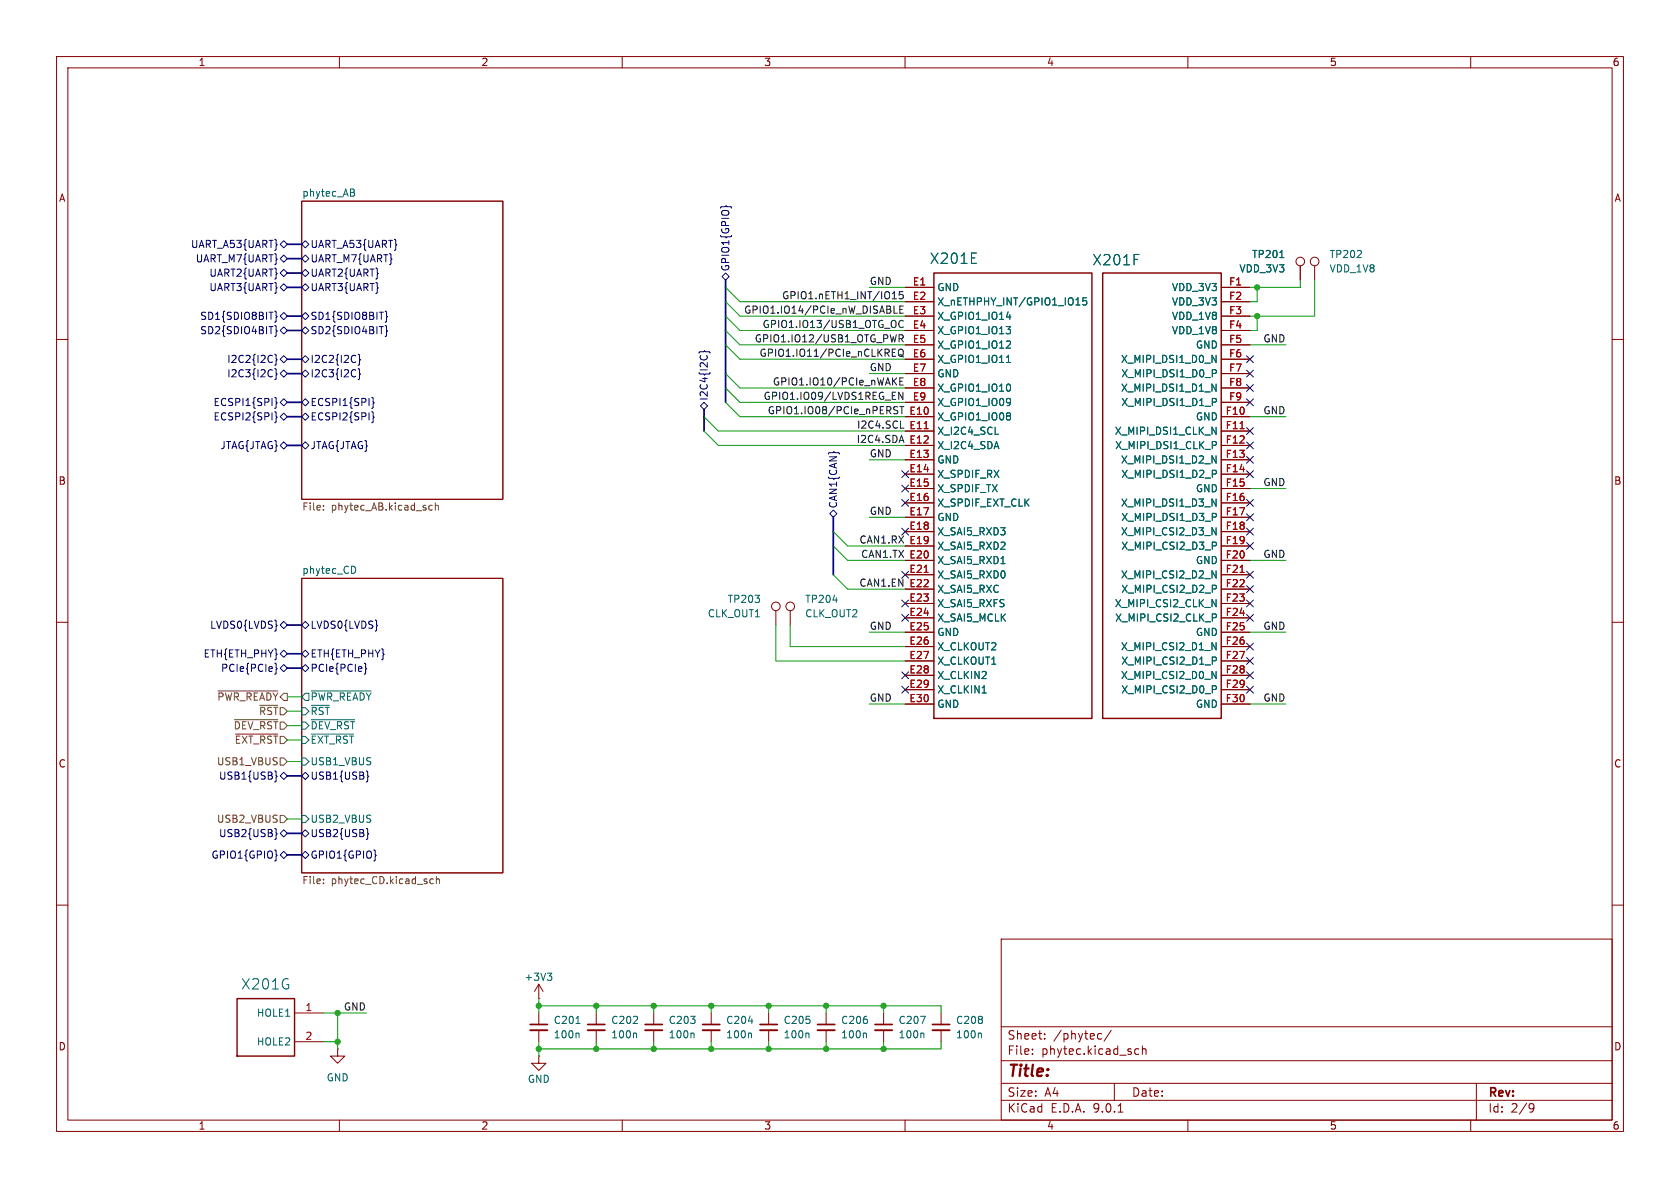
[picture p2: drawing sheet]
<svg xmlns="http://www.w3.org/2000/svg" width="297mm" height="210mm" viewBox="0 0 297 210" stroke-linecap="round" stroke-linejoin="round" font-family="sans-serif">
<g fill="none" stroke="#840000" stroke-width=".18">
<path d="M10 10h277v190h-277zM12 12h273v186h-273zM60 10v2M110 10v2M160 10v2M210 10v2M260 10v2M53.3 35.6h35.6v52.7h-35.6zM160 50.8h5.1M160 53.3h5.1M160 55.9h5.1M160 58.4h5.1"/>
<path d="M215.9 50.8h5.1M215.9 53.3h5.1M215.9 55.9h5.1M215.9 58.4h5.1M229.9 47v2.5M232.4 47v2.5M10 60h2M160 61h5.1M160 63.5h5.1M160 66h5.1M160 68.6h5.1M160 71.1h5.1"/>
<path d="M160 73.7h5.1M160 76.2h5.1M160 78.7h5.1M215.9 61h5.1M215.9 63.5h5.1M215.9 66h5.1M215.9 68.6h5.1M215.9 71.1h5.1M215.9 73.7h5.1M215.9 76.2h5.1M215.9 78.7h5.1M285 60h2"/>
<path d="M160 81.3h5.1M160 83.8h5.1M160 86.4h5.1M160 88.9h5.1M160 91.4h5.1M160 94h5.1M160 96.5h5.1M160 99.1h5.1M215.9 81.3h5.1M215.9 83.8h5.1M215.9 86.4h5.1M215.9 88.9h5.1"/>
<path d="M215.9 91.4h5.1M215.9 94h5.1M215.9 96.5h5.1M215.9 99.1h5.1M10 110h2M53.3 102.2h35.6v52.1h-35.6zM137.2 108v2.5M139.7 108v2.5M160 101.6h5.1M160 104.1h5.1M160 106.7h5.1M160 109.2h5.1"/>
<path d="M160 111.8h5.1M160 114.3h5.1M160 116.8h5.1M160 119.4h5.1M215.9 101.6h5.1M215.9 104.1h5.1M215.9 106.7h5.1M215.9 109.2h5.1M215.9 111.8h5.1M215.9 114.3h5.1M215.9 116.8h5.1M215.9 119.4h5.1"/>
<path d="M285 110h2M160 121.9h5.1M160 124.5h5.1M215.9 121.9h5.1M215.9 124.5h5.1M10 160h2M52.1 179.1h5M95.2 176.5h.1M95.2 174l-.7 1.3M95.2 174l.8 1.3M95.2 174v2.5M95.2 179.1v2"/>
<path d="M105.4 179.1v2M115.6 179.1v2M125.7 179.1v2M135.9 179.1v2M146 179.1v2M156.2 179.1v2M166.4 179.1v2M177 166h108v32h-108zM285 160h2M52.1 184.2h5M59.7 185.4v1.3h1.3l-1.3 1.3-1.3-1.3h1.3M59.7 185.4h.1"/>
<path d="M60 198v2M95.2 186.7v1.3h1.3l-1.3 1.2-1.2-1.2h1.2M95.2 186.7h.1M95.2 182.1v2.1M105.4 182.1v2.1M110 198v2M115.6 182.1v2.1M125.7 182.1v2.1M135.9 182.1v2.1M146 182.1v2.1M156.2 182.1v2.1M160 198v2"/>
<path d="M166.4 182.1v2.1M177 194.5h108M177 191.5h108M177 187.5h108M177 181.5h108M182.5 186.3v.1M182.5 185.5v.1M184.7 183.6v.1M184.7 182.8v.1M194.2 183.6h.5M194.2 182.8h.5M196.5 182.1l-1.3 2"/>
<path d="M197 191.5v3M197.7 196.6h.8M200.7 186.3l.2 .1 .4-.1M201.3 185.5l-.4-.1-.2 .1M202 185.5l.2-.1 .3 .1 .1 .9M202 184.9v1.5M210 198v2M260 198v2M261 191.5v6.5M270.6 195.1l.5 .1a.99 .99 0 0 1-.4 1.4h-.2M271.2 195.7l-.3 .3h-.3"/>
<circle cx="229.9" cy="46.2" r=".76"/>
<circle cx="232.4" cy="46.2" r=".76"/>
<circle cx="137.2" cy="107.2" r=".76"/>
<circle cx="139.7" cy="107.2" r=".76"/>
</g>
<g fill="none" stroke="#000084" stroke-width=".18">
<path d="M128.2 36.5l.2-.1 .1 .1M48.6 55l.2 .2v.6l.2 .2-.2 .2v.6l-.2 .1M48.6 57.5l.2 .2v.6l.2 .2-.2 .2v.6l-.2 .2M49.5 55.9l.7-.7 .6 .7-.6 .6zM49.5 58.4l.7-.6 .6 .6-.6 .7zM49.5 45.7l.7-.6 .6 .6-.6 .7zM49.5 50.8l.7-.6 .6 .6-.6 .6zM49.5 48.3l.7-.7 .6 .7-.6 .6zM50.2 42.5l.6 .7-.6 .6-.7-.6zM53.3 55.9l.7-.7 .6 .7-.6 .6zM53.3 50.8l.7-.6 .6 .6-.6 .6zM53.3 48.3l.7-.7 .6 .7-.6 .6z"/>
<path d="M53.3 58.4l.7-.6 .6 .6-.6 .7zM53.3 45.7l.7-.6 .6 .6-.6 .7zM54 42.5l.6 .7-.6 .6-.7-.6zM68.1 55l.2 .2v.6l.2 .2-.2 .2v.6l-.2 .1M68.1 57.5l.2 .2v.6l.2 .2-.2 .2v.6l-.2 .2M128.3 48.3l.6 .6-.6 .6-.7-.6zM48.6 65.2l.2 .1v.7l.2 .1-.2 .2v.6l-.2 .2M48.6 62.6l.2 .2v.6l.2 .2-.2 .2v.6l-.2 .2M48.6 72.8l.2 .2v.6l.2 .2-.2 .1v.6l-.2 .2M48.6 70.2l.2 .2v.6l.2 .2-.2 .2v.6l-.2 .2M49.5 66l.7-.6 .6 .6-.6 .7zM49.5 78.7l.7-.6 .6 .6-.6 .7z"/>
<path d="M49.5 71.1l.7-.6 .6 .6-.6 .7zM49.5 73.7l.7-.7 .6 .7-.6 .6zM50.2 62.9l.6 .6-.6 .6-.7-.6zM53.3 66l.7-.6 .6 .6-.6 .7zM53.3 78.7l.7-.6 .6 .6-.6 .7zM53.3 73.7l.7-.7 .6 .7-.6 .6zM53.3 71.1l.7-.6 .6 .6-.6 .7zM54 62.9l.6 .6-.6 .6-.7-.6zM63.3 65.2l.2 .1v.7l.2 .1-.2 .2v.6l-.2 .2M63.3 62.6l.2 .2v.6l.2 .2-.2 .2v.6l-.2 .2M65.7 72.8l.3 .2v.6l.1 .2-.1 .1v.6l-.3 .2M65.7 70.2l.3 .2v.6l.1 .2-.1 .2v.6l-.3 .2"/>
<path d="M123.6 62.4l.2-.2h.6l.2-.2 .1 .2h.6l.2 .2M123.8 71.8l.7-.7 .6 .7-.6 .6zM220.4 65.4l1.2 1.2M220.4 78.1l1.2 1.2M220.4 70.5l1.2 1.2M220.4 68l1.2 1.2M220.4 75.6l1.2 1.2M220.4 62.9l1.2 1.2M221.6 65.4l-1.2 1.2M221.6 78.1l-1.2 1.2M221.6 70.5l-1.2 1.2M221.6 68l-1.2 1.2"/>
<path d="M221.6 75.6l-1.2 1.2M221.6 62.9l-1.2 1.2M146.7 90.8l.6-.6 .7 .6-.7 .6zM159.4 83.2l1.2 1.2M159.4 93.4l1.2 1.2M159.4 88.3l1.2 1.2M159.4 85.8l1.2 1.2M160.6 83.2l-1.2 1.2M160.6 93.4l-1.2 1.2M160.6 88.3l-1.2 1.2M160.6 85.8l-1.2 1.2M220.4 80.7l1.2 1.2"/>
<path d="M220.4 93.4l1.2 1.2M220.4 95.9l1.2 1.2M220.4 90.8l1.2 1.2M220.4 88.3l1.2 1.2M220.4 83.2l1.2 1.2M221.6 80.7l-1.2 1.2M221.6 93.4l-1.2 1.2M221.6 95.9l-1.2 1.2M221.6 90.8l-1.2 1.2M221.6 88.3l-1.2 1.2M221.6 83.2l-1.2 1.2M48.8 117.3v.7l.2 .2-.2 .2v.6l-.2 .2"/>
<path d="M48.9 110.5l.1 .1h-.1M49.5 110.5l.7-.6 .6 .6-.6 .6zM49.5 115.6l.7-.7 .6 .7-.6 .6zM50.2 117.5l.6 .6-.6 .6-.7-.6zM53.3 115.6l.7-.7 .6 .7-.6 .6zM53.3 110.5l.7-.6 .6 .6-.6 .6zM54 117.5l.6 .6-.6 .6-.7-.6zM64.6 117.3v.7l.2 .2-.2 .2v.6l-.2 .2M66.6 110.5l.2 .1h-.2M159.4 118.8l1.2 1.2M159.4 106.1l1.2 1.2M159.4 101l1.2 1.2"/>
<path d="M159.4 108.6l1.2 1.2M160.6 118.8l-1.2 1.2M160.6 106.1l-1.2 1.2M160.6 101l-1.2 1.2M160.6 108.6l-1.2 1.2M220.4 103.5l1.2 1.2M220.4 108.6l1.2 1.2M220.4 106.1l1.2 1.2M220.4 118.8l1.2 1.2M220.4 101l1.2 1.2M220.4 116.2l1.2 1.2M220.4 113.7l1.2 1.2"/>
<path d="M221.6 103.5l-1.2 1.2M221.6 108.6l-1.2 1.2M221.6 106.1l-1.2 1.2M221.6 118.8l-1.2 1.2M221.6 101l-1.2 1.2M221.6 116.2l-1.2 1.2M221.6 113.7l-1.2 1.2M48.6 136.3l.2 .2v.6l.2 .2-.2 .1v.6l-.2 .2M49.5 137.2l.7-.7 .6 .7-.6 .6zM53.3 137.2l.7-.7 .6 .7-.6 .6zM64.8 136.3l.2 .2v.6l.2 .2-.2 .1v.6l-.2 .2M159.4 121.3l1.2 1.2"/>
<path d="M160.6 121.3l-1.2 1.2M220.4 121.3l1.2 1.2M221.6 121.3l-1.2 1.2M48.6 146.4l.2 .2v.6l.2 .2-.2 .2v.6l-.2 .2M48.8 151l.2 .2-.2 .2M49.5 151.1l.7-.6 .6 .6-.6 .7zM49.5 147.3l.7-.6 .6 .6-.6 .7zM53.3 151.1l.7-.6 .6 .6-.6 .7zM53.3 147.3l.7-.6 .6 .6-.6 .7zM64.8 146.4l.2 .2v.6l.2 .2-.2 .2v.6l-.2 .2M66.3 151l.2 .2-.2 .2"/>
</g>
<g fill="none" stroke="#006464" stroke-width=".18">
<path d="M62.4 33.4l.2 .3-.2 .3 .2 .1 .1 .3-.2 .3h-.5M177.9 57.7h.8l-.5 .5M177.9 56h.8M178.5 58.3l.2 .2-.2 .4M192.1 52.6h-.6l-.1 .7 .2-.2 .4 .1 .1 .2v.4l-.2 .1-.5-.1M226.3 45.5h.7M175.9 76.8h.6M177.9 64.1h.8M178.2 63l.1-.2v1.3M178.5 60.3l.2 .2-.1 .3-.7 .7h.8M178.5 68l.2 .4-.2 .6M178.5 70.5l.1 .1a1.07 1.07 0 0 1-.1 1"/>
<path d="M178.5 73l.2 .2-.2 .3M178.5 73.6l.2 .2-.2 .4M178.7 71l-.2 .2M214.3 62.8l.7 1.3v-1.3M214.3 67.9l.7 1.3v-1.3M214.3 75.5l.7 1.3v-1.3M214.3 65.3h.5l.2 .3-.1 .4h-.6M214.3 70.4h.5l.2 .3-.1 .3-.6 .1M214.8 78l.2 .3v.3l-.2 .1M177 99.6h.7M214.3 80.6l.7 1.3v-1.3M214.3 88.2l.7 1.3v-1.3"/>
<path d="M214.3 93.3l.7 1.3v-1.3M214.3 83.1h.5l.2 .3-.1 .3-.6 .1M214.3 90.7h.5l.2 .3-.1 .4h-.6M214.3 95.8h.5l.2 .3-.1 .3-.6 .1M62.5 100.1a.68 .68 0 0 1 .4 .6 .68 .68 0 0 1-.4 .7M147.2 106.1h.8M214.3 100.9l.7 1.3v-1.3M214.3 106l.7 1.3v-1.3M214.3 113.6l.7 1.3v-1.3M214.3 118.7l.7 1.3v-1.3M214.3 103.4h.5l.2 .3-.1 .4h-.6M214.3 116.1h.5l.2 .3-.1 .4h-.6"/>
<path d="M214.8 108.5l.2 .3v.3l-.2 .1M53.3 134h.7l.6 .6-.6 .7h-.7zM53.3 125.1h.7l.6 .6-.6 .7h-.7zM53.3 127.6h.7l.6 .7-.6 .6h-.7zM53.3 130.2h.7l.6 .6-.6 .6h-.7zM54 122.6h.6v1.2h-.6l-.7-.6zM55 122.1h10.6M55 124.7h3.2M55 127.2h7.7M55 129.8h7.5M173.6 122.5h.8M214.3 121.2h.5l.2 .3-.1 .3-.6 .1"/>
<path d="M53.3 144.1h.7l.6 .7-.6 .6h-.7zM96.8 172h.7l-.4 .5M97.3 172.5l.2 .3v.3l-.2 .2M162.7 179.7h.9l-.6 1.2M101.8 180.9h.8M102.2 182.6l.2 .2v.7M112.4 182.6l.1 .2v.7M122.5 182.6l.2 .2v.7M132.3 180.5h.8M132.7 182.6l.2 .2v.7M142.8 182.6l.2 .2v.7M153 182.6l.2 .2v.7"/>
<path d="M163.2 182.6l.1 .2v.7M173.3 182.6l.2 .2v.7"/>
</g>
<g fill="none" stroke="#725600" stroke-width=".18">
<path d="M57.2 89.4v.1M57.2 90.1v.1M75.9 90.1h.5M75.9 89.4h.5M77 89.4l.1-.1 .3 .1 .1 .8M77 88.9v1.3M38.5 122.1h10.6M41.4 127.2h7.7M41.6 129.8h7.5M45.9 124.7h3.2M49.5 134h.7l.6 .6-.6 .7h-.7zM49.5 144.1h.7l.6 .7-.6 .6h-.7z"/>
<path d="M57.2 156.1v.1M57.2 155.4v.1M76.1 156.2h.5M76.1 155.4h.5M77.1 155.5l.2-.1h.3l.1 .8M77.1 154.9v1.3"/>
</g>
<path d="M93.7 181.1h3.1M103.9 181.1h3M114 181.1h3.1M124.2 181.1h3.1M134.4 181.1h3M144.5 181.1h3.1M154.7 181.1h3M164.8 181.1h3.1" fill="none" stroke="#840000" stroke-width=".3"/>
<path d="M93.7 182.1h3.1M103.9 182.1h3M114 182.1h3.1M124.2 182.1h3.1M134.4 182.1h3M144.5 182.1h3.1M154.7 182.1h3M164.8 182.1h3.1" fill="none" stroke="#840000" stroke-width=".33"/>
<path d="M165.1 48.3h27.9v78.7h-27.9zM194.9 48.3h21v78.7h-21zM41.9 176.5h10.2v10.2h-10.2z" fill="none" stroke="#840000" stroke-width=".25"/>
<path d="M163.4 75.8h.7M219.2 75.8h.8M163.4 101.2h.7M219.2 101.2h.8" fill="none" stroke="#a90000" stroke-width=".18"/>
<g fill="none" stroke="#0f0f0f" stroke-width=".18">
<path d="M157.7 52.8h.8M158 55.4h.6M159 59.8h.6l.1-.2-.1-.3-.6-.1v1.2M159.1 54.7h.4M159.3 59.8l.4 .6M159.6 51.6h-.6v.6l.1-.2 .5 .1 .1 .2-.1 .4-.2 .1-.4-.1M159.7 56.8a.6 .6 0 0 0-.9 .4 .6 .6 0 0 0 .6 .7l.3-.1M159.7 54.1h-.6v1.3h.6M157.7 62.3h.5M157.7 63h.6M157.7 61.7h.6M158 67.3l.5 .8"/>
<path d="M158.2 72.5l.4 .1 .1 .3-.2 .2h-.3M158.2 71.9h.5M158.5 66.8l-.7 .7M158.9 61.9l.2-.2a.43 .43 0 0 1 .6 .4v.5a.42 .42 0 0 1-.4 .4 .42 .42 0 0 1-.5-.4zM159.1 62.7l.6 .4M159.1 71.9h.7M159.1 67.4h.4M159.2 75.7h.6M159.4 71.9v1.2M159.6 69.3v1.3l-.7-1.3v1.3M159.7 66.8h-.6v1.3h.6"/>
</g>
<g fill="none" stroke="#000084" stroke-width=".3">
<path d="M50.8 45.7h2.5M50.8 50.8h2.5M50.8 58.4h2.5M50.8 55.9h2.5M50.8 43.2h2.5M50.8 48.3h2.5M128.3 49.5v21.6M50.8 66h2.5M50.8 63.5h2.5M50.8 78.7h2.5M50.8 71.1h2.5M50.8 73.7h2.5"/>
<path d="M124.5 72.4v3.8M147.3 91.4v10.2M50.8 118.1h2.5M50.8 110.5h2.5M50.8 115.6h2.5M50.8 137.2h2.5M50.8 151.1h2.5M50.8 147.3h2.5"/>
</g>
<g fill="none" stroke="#009600" stroke-width=".18">
<path d="M128.3 53.3l2.5 2.6h29.2M128.3 55.9l2.5 2.5h29.2M128.3 58.4l2.5 2.6h29.2M128.3 50.8l2.5 2.5h29.2M153.7 50.8h6.3M222.2 55.9v2.5h-1.2M222.2 50.8v2.5h-1.2M229.9 49.5v1.3h-8.9M232.4 49.5v6.4h-11.4M124.5 73.7l2.5 2.5h33M124.5 76.2l2.5 2.5h33M128.3 66l2.5 2.6h29.2"/>
<path d="M128.3 68.6l2.5 2.5h29.2M128.3 71.1l2.5 2.6h29.2M128.3 61l2.5 2.5h29.2M153.7 66h6.3M221 61h6.3M221 73.7h6.3M147.3 96.5l2.6 2.6h10.1M147.3 94l2.6 2.5h10.1M153.7 91.4h6.3M153.7 81.3h6.3M221 99.1h6.3M221 86.4h6.3"/>
<path d="M137.2 110.5v6.3h22.8M139.7 110.5v3.8h20.3M147.3 101.6l2.6 2.5h10.1M153.7 111.8h6.3M221 111.8h6.3M50.8 134.6h2.5M50.8 125.7h2.5M50.8 123.2h2.5M50.8 128.3h2.5M50.8 130.8h2.5M153.7 124.5h6.3M221 124.5h6.3"/>
<path d="M50.8 144.8h2.5M57.1 179.1h7.7M59.7 179.1v6.3M95.2 176.5v2.6M95.2 177.8h71.2v1.3M105.4 177.8v1.3M115.6 177.8v1.3M125.7 177.8v1.3M135.9 177.8v1.3M146 177.8v1.3M156.2 177.8v1.3M57.1 184.2h2.6"/>
<path d="M95.2 184.2v2.5M105.4 184.2v1.2M115.6 184.2v1.2M125.7 184.2v1.2M135.9 184.2v1.2M146 184.2v1.2M156.2 184.2v1.2M166.4 184.2v1.2h-71.2"/>
</g>
<g fill="#009600" stroke="#009600" stroke-width=".18">
<circle cx="222.2" cy="50.8" r=".46"/>
<circle cx="222.2" cy="55.9" r=".46"/>
<circle cx="156.2" cy="177.8" r=".46"/>
<circle cx="146" cy="177.8" r=".46"/>
<circle cx="59.7" cy="184.2" r=".46"/>
<circle cx="95.2" cy="185.4" r=".46"/>
<circle cx="105.4" cy="177.8" r=".46"/>
<circle cx="115.6" cy="177.8" r=".46"/>
<circle cx="115.6" cy="185.4" r=".46"/>
<circle cx="105.4" cy="185.4" r=".46"/>
<circle cx="95.2" cy="177.8" r=".46"/>
<circle cx="59.7" cy="179.1" r=".46"/>
<circle cx="135.9" cy="185.4" r=".46"/>
<circle cx="135.9" cy="177.8" r=".46"/>
<circle cx="146" cy="185.4" r=".46"/>
<circle cx="156.2" cy="185.4" r=".46"/>
<circle cx="125.7" cy="185.4" r=".46"/>
<circle cx="125.7" cy="177.8" r=".46"/>
</g>
<text font-size="2.8" fill="#840000" x="178" y="190.9">Title:</text>
<g font-size="2.5" fill="#006464">
<text x="164.3" y="46.9">X201E</text>
<text x="193" y="47.1">X201F</text>
<text x="42.5" y="175.1">X201G</text>
</g>
<g font-size="2.1" fill="#840000">
<text x="178" y="184">Sheet:</text>
<text x="186.2" y="184">/phytec/</text>
<text x="178" y="186.7">File:</text>
<text x="184.1" y="186.7">phytec.kicad_sch</text>
<text x="178" y="196.9">KiCad</text>
<text x="178" y="194.1">Size:</text>
<text x="184.7" y="194.1">A4</text>
<text x="185.7" y="196.9">E.D.A.</text>
<text x="193.3" y="196.9">9.0.1</text>
<text x="200" y="194.1">Date:</text>
<text x="263" y="194.3">Rev:</text>
<text x="263" y="196.9">Id:</text>
<text x="267.1" y="196.9">2/9</text>
</g>
<g font-size="1.8" fill="#840000">
<text x="35" y="11.9">1</text>
<text x="85" y="11.9">2</text>
<text x="135" y="11.9">3</text>
<text x="185" y="11.9">4</text>
<text x="235" y="11.9">5</text>
<text x="285" y="11.9">6</text>
<text x="10.3" y="35.9">A</text>
<text x="285.3" y="35.9">A</text>
<text x="10.3" y="85.9">B</text>
<text x="285.3" y="85.9">B</text>
<text x="10.3" y="135.9">C</text>
<text x="285.3" y="135.9">C</text>
<text x="10.3" y="185.9">D</text>
<text x="285.3" y="185.9">D</text>
<text x="35" y="199.9">1</text>
<text x="85" y="199.9">2</text>
<text x="135" y="199.9">3</text>
<text x="185" y="199.9">4</text>
<text x="235" y="199.9">5</text>
<text x="285" y="199.9">6</text>
</g>
<g font-size="1.8" fill="#006464">
<text x="53.3" y="34.8">phytec_AB</text>
<text x="221.3" y="45.8">TP201</text>
<text x="235" y="45.8">TP202</text>
<text x="165.6" y="51.7">GND</text>
<text x="207.1" y="51.7">VDD_3V3</text>
<text x="219" y="48.4">VDD_3V3</text>
<text x="235" y="48.4">VDD_1V8</text>
<text x="165.6" y="54.2">X_nETHPHY_INT/GPIO1_IO15</text>
<text x="165.6" y="56.7">X_GPIO1_IO14</text>
<text x="165.6" y="59.3">X_GPIO1_IO13</text>
<text x="207.1" y="54.2">VDD_3V3</text>
<text x="207.1" y="56.7">VDD_1V8</text>
<text x="207.1" y="59.3">VDD_1V8</text>
<text x="165.6" y="61.8">X_GPIO1_IO12</text>
<text x="165.6" y="64.4">X_GPIO1_IO11</text>
<text x="198.1" y="64.4">X_MIPI_DSI1_D0_N</text>
<text x="211.3" y="61.8">GND</text>
<text x="165.6" y="66.9">GND</text>
<text x="165.6" y="69.4">X_GPIO1_IO10</text>
<text x="165.6" y="72">X_GPIO1_IO09</text>
<text x="198.1" y="69.4">X_MIPI_DSI1_D1_N</text>
<text x="198.1" y="66.9">X_MIPI_DSI1_D0_P</text>
<text x="198.1" y="72">X_MIPI_DSI1_D1_P</text>
<text x="165.6" y="74.5">X_GPIO1_IO08</text>
<text x="165.6" y="77.1">X_I2C4_SCL</text>
<text x="197" y="77.1">X_MIPI_DSI1_CLK_N</text>
<text x="211.3" y="74.5">GND</text>
<text x="165.6" y="79.6">X_I2C4_SDA</text>
<text x="165.6" y="82.1">GND</text>
<text x="197" y="79.6">X_MIPI_DSI1_CLK_P</text>
<text x="198.1" y="82.1">X_MIPI_DSI1_D2_N</text>
<text x="165.6" y="84.7">X_SPDIF_RX</text>
<text x="165.6" y="87.2">X_SPDIF_TX</text>
<text x="165.6" y="89.8">X_SPDIF_EXT_CLK</text>
<text x="198.1" y="89.8">X_MIPI_DSI1_D3_N</text>
<text x="198.1" y="84.7">X_MIPI_DSI1_D2_P</text>
<text x="211.3" y="87.2">GND</text>
<text x="165.6" y="92.3">GND</text>
<text x="165.6" y="94.8">X_SAI5_RXD3</text>
<text x="198.1" y="94.8">X_MIPI_CSI2_D3_N</text>
<text x="198.1" y="92.3">X_MIPI_DSI1_D3_P</text>
<text x="53.3" y="101.5">phytec_CD</text>
<text x="165.6" y="97.4">X_SAI5_RXD2</text>
<text x="165.6" y="99.9">X_SAI5_RXD1</text>
<text x="198.1" y="97.4">X_MIPI_CSI2_D3_P</text>
<text x="211.3" y="99.9">GND</text>
<text x="128.5" y="106.8">TP203</text>
<text x="142.2" y="106.8">TP204</text>
<text x="165.6" y="102.5">X_SAI5_RXD0</text>
<text x="165.6" y="105">X_SAI5_RXC</text>
<text x="165.6" y="107.5">X_SAI5_RXFS</text>
<text x="197" y="107.5">X_MIPI_CSI2_CLK_N</text>
<text x="198.1" y="102.5">X_MIPI_CSI2_D2_N</text>
<text x="198.1" y="105">X_MIPI_CSI2_D2_P</text>
<text x="125" y="109.3">CLK_OUT1</text>
<text x="142.2" y="109.3">CLK_OUT2</text>
<text x="165.6" y="110.1">X_SAI5_MCLK</text>
<text x="165.6" y="112.6">GND</text>
<text x="197" y="110.1">X_MIPI_CSI2_CLK_P</text>
<text x="211.3" y="112.6">GND</text>
<text x="165.6" y="115.2">X_CLKOUT2</text>
<text x="165.6" y="117.7">X_CLKOUT1</text>
<text x="198.1" y="115.2">X_MIPI_CSI2_D1_N</text>
<text x="198.1" y="117.7">X_MIPI_CSI2_D1_P</text>
<text x="54.8" y="124.1">~{PWR_READY}</text>
<text x="165.6" y="120.2">X_CLKIN2</text>
<text x="165.6" y="122.8">X_CLKIN1</text>
<text x="165.6" y="125.3">GND</text>
<text x="198.1" y="120.2">X_MIPI_CSI2_D0_N</text>
<text x="198.1" y="122.8">X_MIPI_CSI2_D0_P</text>
<text x="211.3" y="125.3">GND</text>
<text x="54.8" y="126.6">~{RST}</text>
<text x="54.8" y="129.1">~{DEV_RST}</text>
<text x="54.8" y="131.7">~{EXT_RST}</text>
<text x="54.8" y="145.6">USB2_VBUS</text>
<text x="92.6" y="173.6">+3V3</text>
<text x="45.3" y="179.9">HOLE1</text>
<text x="45.3" y="185">HOLE2</text>
<text x="97.8" y="181.2">C201</text>
<text x="97.8" y="183.7">100n</text>
<text x="108" y="181.2">C202</text>
<text x="108" y="183.7">100n</text>
<text x="118.1" y="181.2">C203</text>
<text x="118.1" y="183.7">100n</text>
<text x="128.3" y="181.2">C204</text>
<text x="128.3" y="183.7">100n</text>
<text x="138.4" y="181.2">C205</text>
<text x="138.4" y="183.7">100n</text>
<text x="148.6" y="181.2">C206</text>
<text x="148.6" y="183.7">100n</text>
<text x="158.8" y="181.2">C207</text>
<text x="158.8" y="183.7">100n</text>
<text x="168.9" y="181.2">C208</text>
<text x="168.9" y="183.7">100n</text>
<text x="57.7" y="191.4">GND</text>
<text x="93.2" y="191.6">GND</text>
</g>
<g font-size="1.8" fill="#000084">
<text x="33.7" y="44">UART_A53{UART}</text>
<text x="34.5" y="46.6">UART_M7{UART}</text>
<text x="54.8" y="46.6">UART_M7{UART}</text>
<text x="54.8" y="44">UART_A53{UART}</text>
<text x="36.9" y="51.7">UART3{UART}</text>
<text x="36.9" y="49.1">UART2{UART}</text>
<text x="54.8" y="51.7">UART3{UART}</text>
<text x="54.8" y="49.1">UART2{UART}</text>
<text x="129.1" y="48.1" transform="rotate(-90 129.1 48.1)">GPIO1{GPIO}</text>
<text x="35.3" y="56.7">SD1{SDIO8BIT}</text>
<text x="35.3" y="59.3">SD2{SDIO4BIT}</text>
<text x="54.8" y="56.7">SD1{SDIO8BIT}</text>
<text x="54.8" y="59.3">SD2{SDIO4BIT}</text>
<text x="40.1" y="64.4">I2C2{I2C}</text>
<text x="54.8" y="64.4">I2C2{I2C}</text>
<text x="37.6" y="72">ECSPI1{SPI}</text>
<text x="40.1" y="66.9">I2C3{I2C}</text>
<text x="54.8" y="66.9">I2C3{I2C}</text>
<text x="54.8" y="72">ECSPI1{SPI}</text>
<text x="125.3" y="70.9" transform="rotate(-90 125.3 70.9)">I2C4{I2C}</text>
<text x="37.6" y="74.5">ECSPI2{SPI}</text>
<text x="54.8" y="74.5">ECSPI2{SPI}</text>
<text x="38.9" y="79.6">JTAG{JTAG}</text>
<text x="54.8" y="79.6">JTAG{JTAG}</text>
<text x="148.2" y="90" transform="rotate(-90 148.2 90)">CAN1{CAN}</text>
<text x="37" y="111.4">LVDS0{LVDS}</text>
<text x="54.8" y="111.4">LVDS0{LVDS}</text>
<text x="35.9" y="116.4">ETH{ETH_PHY}</text>
<text x="39" y="119">PCIe{PCIe}</text>
<text x="54.8" y="116.4">ETH{ETH_PHY}</text>
<text x="54.8" y="119">PCIe{PCIe}</text>
<text x="54.8" y="135.5">USB1_VBUS</text>
<text x="38.6" y="138">USB1{USB}</text>
<text x="54.8" y="138">USB1{USB}</text>
<text x="38.3" y="145.6">USB2_VBUS</text>
<text x="38.6" y="148.2">USB2{USB}</text>
<text x="54.8" y="148.2">USB2{USB}</text>
<text x="37.3" y="152">GPIO1{GPIO}</text>
<text x="54.8" y="152">GPIO1{GPIO}</text>
</g>
<g font-size="1.8" fill="#0f0f0f">
<text x="138.2" y="53">GPIO1.nETH1_INT/IO15</text>
<text x="153.7" y="50.5">GND</text>
<text x="131.5" y="55.5">GPIO1.IO14/PCIe_nW_DISABLE</text>
<text x="134.7" y="58.1">GPIO1.IO13/USB1_OTG_OC</text>
<text x="133.3" y="60.6">GPIO1.IO12/USB1_OTG_PWR</text>
<text x="134.2" y="63.2">GPIO1.IO11/PCIe_nCLKREQ</text>
<text x="153.7" y="65.7">GND</text>
<text x="223.3" y="60.6">GND</text>
<text x="134.9" y="70.8">GPIO1.IO09/LVDS1REG_EN</text>
<text x="136.5" y="68.2">GPIO1.IO10/PCIe_nWAKE</text>
<text x="135.6" y="73.3">GPIO1.IO08/PCIe_nPERST</text>
<text x="151.4" y="75.9">I2C4.SCL</text>
<text x="223.3" y="73.3">GND</text>
<text x="151.4" y="78.4">I2C4.SDA</text>
<text x="153.7" y="80.9">GND</text>
<text x="223.3" y="86">GND</text>
<text x="153.7" y="91.1">GND</text>
<text x="151.8" y="96.2">CAN1.RX E19</text>
<text x="152.1" y="98.7">CAN1.TX E20</text>
<text x="223.3" y="98.7">GND</text>
<text x="151.8" y="103.8">CAN1.EN E22</text>
<text x="153.7" y="111.4">GND</text>
<text x="223.3" y="111.4">GND</text>
<text x="153.7" y="124.1">GND</text>
<text x="223.3" y="124.1">GND</text>
<text x="60.7" y="178.7">GND</text>
</g>
<g font-size="1.8" fill="#a90000">
<text x="161.3" y="50.5">E1</text>
<text x="161.3" y="53.1">E2</text>
<text x="217.2" y="50.5">F1</text>
<text x="217.2" y="53.1">F2</text>
<text x="161.3" y="55.6">E3</text>
<text x="161.3" y="58.2">E4</text>
<text x="217.2" y="55.6">F3</text>
<text x="217.2" y="58.2">F4</text>
<text x="161.3" y="60.7">E5</text>
<text x="161.3" y="63.2">E6</text>
<text x="161.3" y="65.8">E7</text>
<text x="217.2" y="60.7">F5</text>
<text x="217.2" y="63.2">F6</text>
<text x="217.2" y="65.8">F7</text>
<text x="161.3" y="68.3">E8</text>
<text x="161.3" y="70.9">E9</text>
<text x="217.2" y="68.3">F8</text>
<text x="217.2" y="70.9">F9</text>
<text x="160.7" y="73.4">E10</text>
<text x="160.7" y="75.9">E11</text>
<text x="216.6" y="73.4">F10</text>
<text x="216.6" y="75.9">F11</text>
<text x="160.7" y="78.5">E12</text>
<text x="160.7" y="81">E13</text>
<text x="160.7" y="83.6">E14</text>
<text x="216.6" y="78.5">F12</text>
<text x="216.6" y="81">F13</text>
<text x="216.6" y="83.6">F14</text>
<text x="160.7" y="86.1">E15</text>
<text x="160.7" y="88.6">E16</text>
<text x="216.6" y="86.1">F15</text>
<text x="216.6" y="88.6">F16</text>
<text x="160.7" y="91.2">E17</text>
<text x="160.7" y="93.7">E18</text>
<text x="216.6" y="91.2">F17</text>
<text x="216.6" y="93.7">F18</text>
<text x="160.7" y="101.3">E21</text>
<text x="160.7" y="96.3">E19</text>
<text x="160.7" y="98.8">E20</text>
<text x="216.6" y="96.3">F19</text>
<text x="216.6" y="98.8">F20</text>
<text x="216.6" y="101.3">F21</text>
<text x="160.7" y="106.4">E23</text>
<text x="160.7" y="103.9">E22</text>
<text x="216.6" y="103.9">F22</text>
<text x="216.6" y="106.4">F23</text>
<text x="160.7" y="109">E24</text>
<text x="160.7" y="111.5">E25</text>
<text x="216.6" y="109">F24</text>
<text x="216.6" y="111.5">F25</text>
<text x="160.7" y="114">E26</text>
<text x="160.7" y="116.6">E27</text>
<text x="160.7" y="119.1">E28</text>
<text x="216.6" y="114">F26</text>
<text x="216.6" y="116.6">F27</text>
<text x="216.6" y="119.1">F28</text>
<text x="160.7" y="121.7">E29</text>
<text x="160.7" y="124.2">E30</text>
<text x="216.6" y="121.7">F29</text>
<text x="216.6" y="124.2">F30</text>
<text x="53.9" y="178.8">1</text>
<text x="53.9" y="183.9">2</text>
</g>
<g font-size="1.8" fill="#725600">
<text x="53.3" y="90.6">File:</text>
<text x="58.6" y="90.6">phytec_AB.kicad_sch</text>
<text x="38.3" y="124.1">~{PWR_READY}</text>
<text x="41.2" y="129.1">~{DEV_RST}</text>
<text x="41.4" y="131.7">~{EXT_RST}</text>
<text x="45.7" y="126.6">~{RST}</text>
<text x="38.3" y="135.5">USB1_VBUS</text>
<text x="53.3" y="156.6">File:</text>
<text x="58.6" y="156.6">phytec_CD.kicad_sch</text>
</g>
</svg>
